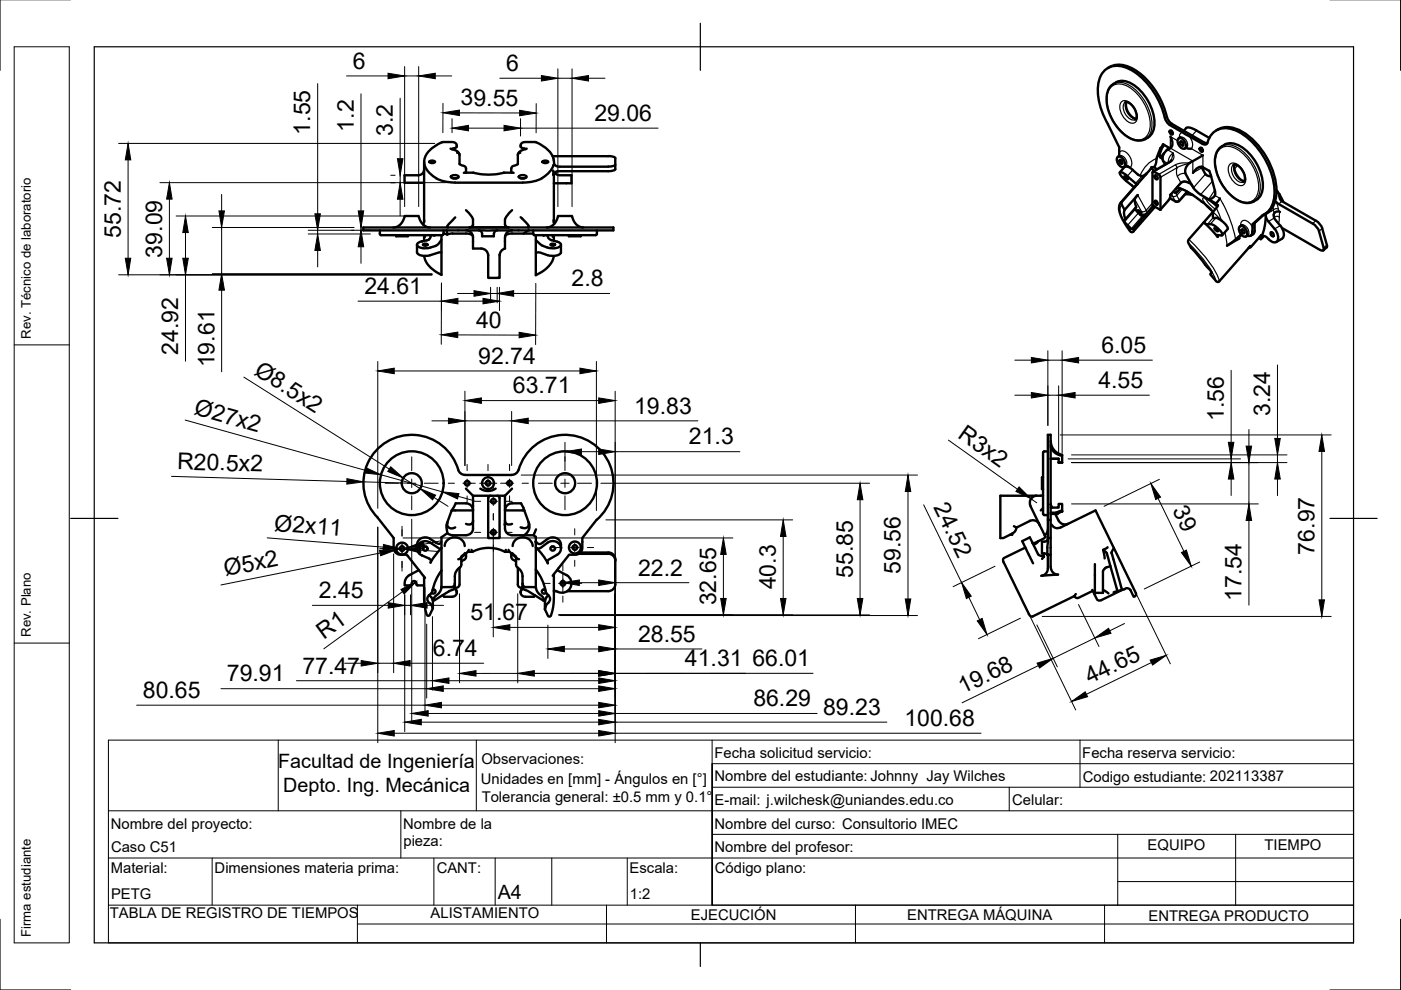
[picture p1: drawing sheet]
<svg xmlns="http://www.w3.org/2000/svg" width="297mm" height="210mm" viewBox="0 0 297 210" stroke-linecap="round" stroke-linejoin="round" font-family="sans-serif">
<!-- layer: Visible -->
<g fill="none" stroke="#000" stroke-width=".51">
<path d="M234.9 14.4a5 5 0 0 1 5.7 .4 16.4 16.4 0 0 1 6.8 10M236.6 17.5a3.6 3.6 0 0 0-2 4 10.1 10.1 0 0 0 5.7 8.1l.9 .2h.8l1.4-.6M236.6 17.4a3.8 3.8 0 0 1 4.1 .9 10.3 10.3 0 0 1 4 8.6 3 3 0 0 1-1.3 2.3M89.9 36.2a1.29 1.29 0 0 1-1.2 1h-2.9v1.5h4.1v8.3M89.9 34.3v4.4M91.1 34.2l.2-.1a.81 .81 0 0 1 .9 .2 .87 .87 0 0 1-1.2 0zM93.7 30.2l2.1-.1a.77 .77 0 0 1 .9 .3 .77 .77 0 0 1 0 .9l-.9 .3M93.7 30.2a6.5 6.5 0 0 0-3.6 3.3 3.3 3.3 0 0 0 1.4 3.6 7.3 7.3 0 0 0 5 1.6M95.5 31.5l.3 .1a2.14 2.14 0 0 1 1.6 1.1M95.7 37.3l.4-.2h.7l.5 .4a1.13 1.13 0 0 1-1.7 0zM96.1 37.8h.7M96.5 38.7h14.3"/>
<path d="M96.9 32.4l.5 .2M97.4 32.6v2.2l.5 .2a.86 .86 0 0 1 .9 .7v.9M100.4 36.6l-.1 .1M106.8 36.6l2.1 .1M106.9 36.7a14.1 14.1 0 0 1-6.5-.1l-2.1 .1M109.8 32.6v2.2l-.5 .2a.86 .86 0 0 0-.9 .7v.9M110 37.3l.5-.2h.6l.6 .4a1.13 1.13 0 0 1-1.7 0zM110.3 32.4l-.5 .2M110.5 37.8h.6M111.2 31.5l.3 .1M111.7 31.5l-.2 .1a2.06 2.06 0 0 0-1.7 1.1M113.7 30.2l-2.3-.1a.72 .72 0 0 0-1 .6 .72 .72 0 0 0 .8 .8"/>
<path d="M113.7 30.2a5.4 5.4 0 0 1 3.8 4.1v.5l-.2 .3M115.1 34.2l.2-.1a.81 .81 0 0 1 .9 .2 .87 .87 0 0 1-1.2 0zM117.2 33.1h11.7M117.3 36.2v.9M117.3 35.1a6.3 6.3 0 0 1-6.5 3.6M117.4 34.1h.1M117.4 36.9v10.3M117.5 34.8a1.45 1.45 0 0 0 1.3 .5h10.1M117.6 36.6l.8 .5 2.8 .1v1.7h-3.8M129 33.1a1.64 1.64 0 0 1 1.5 .4v2.4a1.7 1.7 0 0 1-1.6 .4h-10.1a1.21 1.21 0 0 0-1.5 .8l.1-.2M130.5 34.9a1.69 1.69 0 0 1-1.5 .4M237 33.2a1.45 1.45 0 0 1 1.3 2.2 1.45 1.45 0 0 1-1.3-2.2z"/>
<path d="M237.4 33.9l.4 .2 .2 .6-.5-.1zM237.4 36.6l1.2-1.3a1.62 1.62 0 0 1 1.6 .7l1 1a1.31 1.31 0 0 0 1.9-.1M237.4 33l-.4 .2M238.4 37.4l.4 .2 .3 .4-.4-.2zM238.5 35.3l-.2 .1M238.6 21.7a2.62 2.62 0 0 1 2.3 2.4l.1 .8-.3 .5M238.7 38.3l1.7 1.5M238.8 38.3h.1M238.8 21.6a3.1 3.1 0 0 0 2.1 3.6M239 37.4l2.1 1.7M239 35.3h.2M239 37.3l-1-.7-.5-.1-.1 .2 .3 .6 1.1 1"/>
<path d="M239.2 35.3l.1 .1M240.8 39.3l-3.2 3.6a3.1 3.1 0 0 0 .3 3.4l1.7 2.7a.45 .45 0 0 0 .7 .1l4.6-5.2M241.2 39.1l-.4 .2M243 36.8l-.3 .3M244.6 36.3l-.5-.9-.4 .7-5.7 6.6-.2 .6 .6 1.2 2.8-3.1-.1 .1a1.66 1.66 0 0 0-.2 2.3M244.7 35.4l.6 .5M244.7 35.4h-.6M244.8 37.2l.5 .1 .1 .7-.5-.2zM245.2 33.6l-.2 1.1-.3 .7M245.3 33.3l-.1 .3M245.8 32.9v.2M245.8 33.1l.7 .6"/>
<path d="M245.9 32.7l-.1 .2M246 31.5l.4-.2-.5 1.4M246 31.5l-.7 1.8M246.2 33.1l-.2 .3M246.3 33.1h-.1M246.6 34.1l.4 .8M246.8 30.7l-.4 .5M246.8 32.5l-.5 .6M247 25a16 16 0 0 0-7.4-10.3 4.2 4.2 0 0 0-6.2 1.3 11.1 11.1 0 0 0 1 9.3l2.9 5.9v1.9M247 25l.3 .7 .7 .8M247.4 24.8l.3 .6 .7 .8 7 4.1 .5 .1M247.8 31.3l-.5 .6"/>
<path d="M248 26.5l7 4 .3 .1 .6-.1a4.1 4.1 0 0 1 5.8-2.9 15.5 15.5 0 0 1 8.5 13.1 5 5 0 0 1-2.5 4.9M248 27.7l.5 .1 .1 .7-.5-.2zM248.1 31.4l-1.5-.8-.6 .9M248.1 31.4a2.28 2.28 0 0 0-1.5 2.6M248.1 28.9a1.87 1.87 0 0 1 .1 2.5M248.3 33.9l-.4 .5-3.4 2M248.4 27.8l.3 .4M249.6 39.7l.1 .1M249.6 39.7a17.3 17.3 0 0 1 5.6 3.3M249.9 29.3a1.45 1.45 0 0 1 1.3 2.2 1.45 1.45 0 0 1-1.3-2.2zM250.3 40l-.6 .7-.5 .2M250.3 29.1l-.4 .2"/>
<path d="M250.3 30a.49 .49 0 0 1 .5 .3 .49 .49 0 0 1-.2 .5l-.1-.1a.56 .56 0 0 1-.2-.7zM251.4 36.8l1.4 2.5M251.5 31.3l1.1 .2M251.5 27.2a1.52 1.52 0 0 1 1.6 .1l3.3 1.9M251.5 27.2l-.5 .5M251.5 31.3l-.3 .2M252.2 38.8a1.48 1.48 0 0 0-1.9 .1l-2.2 2.4M252.6 39.2l.2 .1M252.8 39.3l.7 1.1 1.1 .9M252.9 34.2a2.31 2.31 0 0 0-1.5 2.6M254.4 31.4l.5 .1 .1 .6-.5-.1zM254.7 35.4l.9 1.5"/>
<path d="M254.8 31.4l.2 .4M255 32.9l-2.1 1.2M255.6 36.9l.4 .3 .8 .2M256.4 36.2l-1.3-.8a1.88 1.88 0 0 0-2.2 1.3M256.4 36.2l.3 1M256.7 37.2l.9 3.2M257.9 27.7a4.9 4.9 0 0 1 5.5 .2 15.7 15.7 0 0 1 7.2 13.6 4.8 4.8 0 0 1-2.1 3.7M258.4 31.6a3.3 3.3 0 0 1 4.6-.6 10.3 10.3 0 0 1 4.7 9.1 3.5 3.5 0 0 1-2.3 2.8 3.5 3.5 0 0 1-3.6-.8 9.9 9.9 0 0 1-4.1-8.9l.3-.9zM261.5 34.9a2.58 2.58 0 0 1 2.4 2.4v.7l-.2 .6M261.8 34.9a3.1 3.1 0 0 0 2 3.5M77 48.2h53v.6h-53zM80.5 48.8v.8l.3 .2"/>
<path d="M80.8 49.9h13M83.4 48.2a2.66 2.66 0 0 0 2.4-2.4h3a2.66 2.66 0 0 0 2.4 2.4M84 49.9v.2h2.5v-.2M88.4 51.9v1.6a2.32 2.32 0 0 0 2.8 .6l1.9-.6h.5M89.5 51.2h.1M89.7 51.8l.5-.1 .4 .1a.44 .44 0 0 1-.4 .3 .44 .44 0 0 1-.5-.3zM89.9 49.9v1.2M89.9 46.7l-.2 .9M90 49.9l.1 .3M91.3 49.9v.2M91.4 49.9l-.3 .7a2.32 2.32 0 0 1-1.6 .6M91.8 49.9l.3 .1"/>
<path d="M93.6 49.9v8.4a5.8 5.8 0 0 1-3.7-4M93.6 50.8l-.9 1.1-1.5 .6a2.83 2.83 0 0 1-2.7-.4l-.1-.3a1.16 1.16 0 0 1 1.1-.6M94 49.4l.8 .3M94 48.8v.8l-.2 .2M94.7 48.8l.1 .9M94.8 48.1l.2 .1M94.8 49.7l.8-.2h3.2a1.68 1.68 0 0 1 1.5 .5M96.5 46.1l-1.4 1.5-.3 .5M98.8 44.6l.9 .9 .6 1.1M98.8 48.8a1.49 1.49 0 0 1 1.5 1.5v2.4h1.7M99.5 48.2h.1M99.5 48.2h8.3"/>
<path d="M100.3 46.6l-.1 1.2-.5 .4M101.5 48.8a.75 .75 0 0 1 .7 .8M102 52.7a1.49 1.49 0 0 1 1.5 1.5M102.2 49.6v.5h2.5v-.5M105.5 48.8a.75 .75 0 0 0-.8 .8M105.9 54v4.9h-2.4v-4.9M107.1 46.6l.1 1.2 .5 .4M107.8 48.2h.1M108.6 48.8a1.76 1.76 0 0 0-1.5 2.4v1.5a1.5 1.5 0 0 0-1.2 1.4M108.6 44.6l-.9 .9-.6 1.1M110.4 46.1l.3 .2M110.7 46.4l1.4 1.6"/>
<path d="M112.1 48l-.1 .2M112.2 48.8l-1.2 .7M113.1 49.5h-4.5a1.6 1.6 0 0 0-1.5 .5M113.1 48.8v.8l.2 .2M113.3 49.9h13M113.6 49.9v8.4a5.9 5.9 0 0 0 3.8-4M113.6 50.9l1.2 1.1a4.4 4.4 0 0 0 3.5 .5 .65 .65 0 0 0 .6-.8l-.8-.5M113.6 53.6l.9-.1 1.6 .6M115.6 49.9l-.4 .1M115.9 48.2a2.66 2.66 0 0 0 2.4-2.4h3a2.66 2.66 0 0 0 2.4 2.4M116.1 50.1v-.2l.2 .6a2.47 2.47 0 0 0 1.8 .7M116.8 51.8l.4-.1 .4 .1a.44 .44 0 0 1-.4 .3 .44 .44 0 0 1-.4-.3z"/>
<path d="M117.2 49.9v.3M117.4 46.7l.1 .7M117.4 49.9v1.1M118.9 51.9v1.6a2.27 2.27 0 0 1-2.5 .7l-.3-.1M120.6 49.9v.2h2.5v-.2M126.6 48.8v.8l-.3 .2M240.6 44.3l.9 1a.93 .93 0 0 0 1.2 .4l-2.4 2.8a.56 .56 0 0 1-.9-.4l-1.1-1.3 .3-.3-.3-1 .2-1M240.9 43.8v.2l-2.3 2.6M241.2 44.6l.4 .2 .4 .4-.5-.2zM244.4 43.6l1.6 .9M244.4 43.5l-.1-6.9 .2-.2 1.2 .6 .3 .6v6.9M244.5 43.6l-1.4 1.6-.7 .3"/>
<path d="M244.8 42.6l.5 .1 .1 .7-.5-.2zM246.1 44.4l-.1 .1M248.2 41.2l-.3 1-1.8 2.2M251.3 41.2l1.3 .1M251.8 40.7l-1.9 2h-.6l-1.3-.7M252.7 41.3l.2 .1M254.6 41.3l3.2 1.8 .4 .4-.3 .6-5.8 6.7-.2 .4a2.96 2.96 0 0 0 1.1 1.9l3.6 4.3 .3 .4-.2 .4M254.7 42.7h.1M255.1 42.9l2.1 2M255.3 47.1l2.9 3.1-.2-.4 1.2 .1a3.7 3.7 0 0 0-2.6-2.4l-.6 .1-.8-.5M255.6 42.1a6 6 0 0 1 2.5 1.7M255.9 43.6l.8 .8"/>
<path d="M256.9 57.8l-.2 .2M257.2 44.9v1.3h.6M257.5 48.4l.4 .2 .3 .4-.4-.2zM257.6 40.4a1.4 1.4 0 0 1-1.3 1.9M257.8 46.2a3.7 3.7 0 0 1 2.5 2.3l-1.2 1.4M258.6 42.1l-.8 1M258.9 46.7l.1 .1M262.9 48a1.45 1.45 0 0 1 1.3 2.1 1.45 1.45 0 0 1-1.3-2.1zM263.1 49.7l-1.7 1.5-1.2 .9 2.6-1.6-.5 .2 .9-.9M263.3 48.7l.4 .1 .2 .6-.5-.1zM263.3 47.8l-.4 .2M264.5 49.9h.1"/>
<path d="M264.5 49.9l-.3 .2M265.1 52.1l-6.6 7.5a.44 .44 0 0 1-.7 0l-1.1-1.4M265.7 49.7l-.5 .3M266 47.3l-.4 .2M266 49l-.3 .6M266.9 50.4l.4 .3M267.4 50.3a.85 .85 0 0 1 1.4 .3l.2 .1M267.7 45.6l-2.1 1.9v1a1.49 1.49 0 0 1-.5 1.5h-.6M268 50l-.7 .7 .1-.8-2.2 2.5-.5 .2M268 45.5l-2 1.8v1.7M268.5 45.2l-.4 .2M269.5 49.2a.49 .49 0 0 1 .5 .3 .49 .49 0 0 1-.2 .6l-.2-.1a.56 .56 0 0 1-.1-.8z"/>
<path d="M270.2 48.5l-1.4-1.7-.4-.7v-.6l-.4 3-.6 1.8M270.3 48.5l.5 .9a1.28 1.28 0 0 1-.6 2l-.8-.3-.4-.4M270.3 42.7l8 4.7M270.7 40.3l1.4 2.5M271.3 41.1a1.45 1.45 0 0 0 .5 1.6l7.2 4.1M271.4 44.9a.94 .94 0 0 0-1.2 .3 .94 .94 0 0 0 .1 1.2l1.1 1.5a2.39 2.39 0 0 1 .6 2.5l-.2 .2M271.8 50.6l-1.2 .7M278.3 47.4l.7 .6 .5 .7 1.2 3.9-.2 .5-.6-.1-8.1-4.7M279 46.8l1 .9 .3 .7M280.3 48.4l1 3.6v.5M281.3 52.5l-.7 .6M221.1 95.9v13.1"/>
<path d="M221.4 95.7h.8M221.4 95.7l-.2 .2M222.8 94.4a2.66 2.66 0 0 0 2.4 2.2v-.2M222.8 93.5a2.99 2.99 0 0 0 2.4 2.9M225.2 96.6v1.5h-.7v-.8h-1.7M89.5 117.8l1.4 .6a.62 .62 0 0 1 .4 .9M89.5 117.8h.1M89.9 115.9h.5M93.6 114.9a.72 .72 0 0 1-1.2 .1 2.97 2.97 0 0 0-2.7-1l-.7 .3a1.89 1.89 0 0 0-.6 2M93.6 116.2l-.4 .1-2-1.3a1.63 1.63 0 0 0-2.5 .4 1.63 1.63 0 0 0 .8 2.4M93.6 116.2l-1.3 1.5-1 1.6M94.3 115.8a2.15 2.15 0 0 1 2.1-1.9 2.15 2.15 0 0 1 2.1 1.9"/>
<path d="M94.8 111l-.1 .9 .1 1.1M94.8 113l-1.2 .9v7.1M94.9 110.7a1.02 1.02 0 0 0 .4 1.2 1.02 1.02 0 0 0 1.2-.1M97.8 118.2l-.1 1.9a2.8 2.8 0 0 0-1.3 2.1v2.2a.91 .91 0 0 1-.9 .8l-3.4 2.1-.2-.2M98.6 117.3l-.8 .7M98.8 103.6l1.5 1.5M98.8 117.3l-.1 1.2-.9 .6M99.2 117h.9M99.4 116.6l-.1 .3-1.7 1.5-.4 .2M100 116.6l.1 .4a7.7 7.7 0 0 1 7 0h.9M100.3 108.2a1.49 1.49 0 0 0-1.5-1.5h-2.2l-.8 1.5-1 2.8M100.3 105.1h6.8"/>
<path d="M100.3 108.2l-4.6 .1M100.3 112.1a1.41 1.41 0 0 1-1.5 1.4h-2.9l-1.1-.5M100.3 105.1v7M100.3 110.4a.91 .91 0 0 1-.5 .8 .91 .91 0 0 1-1-.1M101.8 103.6a2.87 2.87 0 0 0 3.3 0M103.5 105.6v8.3l.1 .2h2.3v-8.5M104 105.1l-.4 .3-.1 .2M105.4 105.1l.3 .1 .2 .4M107.1 105.1v6.3l-.1-.3M107.1 108.2h4.1M107.1 111.4v.7M107.1 110.4a.91 .91 0 0 0 .5 .8 .91 .91 0 0 0 1-.1"/>
<path d="M107.1 112.1a1.44 1.44 0 0 0 1.5 1.4h4.5l.5 .3v10.5a2.82 2.82 0 0 0 1.5 2.3l.4 .9M107.3 116.6l-.2 .4M107.8 116.6l.2 .3 1.6 1.5 .4 .2M108.4 117.3a1.31 1.31 0 0 0 .3 1.3l.7 .5M108.6 103.6l-1.5 1.5M108.6 117.3l.8 .7M108.7 115.8a2.15 2.15 0 0 1 2.1-1.9 2.15 2.15 0 0 1 2.1 1.9M109.4 118.2v1.5l.2 .5a2.45 2.45 0 0 1 1.2 2v2.2a.91 .91 0 0 0 .9 .8l3.5 2.1 .2-.1M110.4 111.8l.3 .1M111 107.6l1.2 3.4M111 107.6l-.5-.9h-1.9a1.49 1.49 0 0 0-1.5 1.5M112 110.7a.95 .95 0 0 1-.2 1.1 .95 .95 0 0 1-1.1 .1"/>
<path d="M112.2 111l.1 .6-.1 .6M112.2 112.2l-.5 .8-.7 .5M113.6 114.9v.1M113.6 116.1a.79 .79 0 0 0 1 .1 3.7 3.7 0 0 1 2.5-1.5 1.56 1.56 0 0 1 1.7 1.1 1.56 1.56 0 0 1-.7 1.8l-1.7 1a.63 .63 0 0 0-.2 .8l-1.3-2zM113.6 114.8a.82 .82 0 0 0 1.4 .3 2.53 2.53 0 0 1 2.9-1 1.84 1.84 0 0 1 1 2.2M113.6 112.2l-.5 1.3M117 115.9h.4M122.7 117.4h6.3a1.48 1.48 0 0 1 1.5 1.5M123.1 117.2l5.9-.1a1.48 1.48 0 0 1 1.5 1.5v5.3M214.6 113.1v.3h-.5M217.4 116.1l-4.5 2.2-.2 .4 .1 .5 5.7 11.4 .4 .1 8.9-4.3 .3-.4M218.3 110.5l-2.8 1.4-.5-.3"/>
<path d="M218.4 110.4a1.51 1.51 0 0 1 2.1 1M218.5 107.3l2 4.1M218.9 115l.2 .2M219.8 105.1a1.49 1.49 0 0 0-1.3 2.2M220.1 114.8a.7 .7 0 0 1-.5 .5 .7 .7 0 0 1-.7-.2M220.5 111.4l1.2 2.4-.6 .5-2 1M221.1 105l-9 .1v9h.6l2-1a1.56 1.56 0 0 0 .8-1.2M221.1 107.7l-.4 .5M221.1 101.2h-.2v2.5h.2M221.2 108.9l.2 .3h.8M221.2 117.3l.1 .7M221.3 118l-.4 .5"/>
<path d="M221.3 118l-.8-.2-.4-.3-1.7-3.6-1.7 .8 2.3 4.7M221.4 114.8h-.5v2.5h.5M221.4 117.3l.6 .3M222.2 112.2a1.46 1.46 0 0 1-.7 1.3M222.2 114.1h.6M222.2 110.2h.6M222.2 117.6h.1M222.2 114.1a.75 .75 0 0 1-.8 .7M222.8 117.6h-.8l.2-2.7v-22.7h.6v28a1.58 1.58 0 0 0 1.5 1.6l-3.5 .3a1.56 1.56 0 0 0 1.4-1.6v-2.8M222.8 107.6h1.7v-.8h.7v1.5l-1.3 .4M222.8 107l.3 .6M222.8 106.9h.1"/>
<path d="M222.8 108.7h1.1M223 111.3a1.35 1.35 0 0 0 1.9 .5l7.4-3.6 8.5 17.6v.5l-.4 .2-.7-1.4a1.01 1.01 0 0 0-1.5-.1l-.3 .1M223.7 109l.7 1.4M223.9 108.7l.1 .3h-1.2M224.5 110.4a1.49 1.49 0 0 0 1.9 .7M225.2 108.3v.2M225.2 108.5h.1M225.2 108.5l-1.2 .5M225.2 108.4l-1.2 .5M232.1 119.6v6.1M234.2 118.4l-.3-1.8 .6 .5 .2 .3 2.2 7.9M234.8 116l-.9 .6"/>
<path d="M235.4 120l-.2 .1a1.44 1.44 0 0 0-1.4 1.1v4.5h-1.7M236.2 116.2l-.6 1 2.3 7.9M85.8 124.1h1.2M86.9 121.9a2 2 0 0 0-1.1 2.2M87.3 123.8l-.3 .3M87.3 123.8a.5 .5 0 0 1 .5-.6 .5 .5 0 0 1 .5 .6M88.3 123.8l.2 .3M88.5 124.1l1.4 .1M88.8 120.9l-2 1M89.9 122.3l.1 5.4 .5 2.7a.34 .34 0 0 0 .3 .2 .34 .34 0 0 0 .3-.2l.7-1.4M91.8 125a.48 .48 0 0 1 .5 .6 .48 .48 0 0 1-.8 .1M91.8 127.3v1.6"/>
<path d="M92 125h-.2M93.6 121v3.3a2.41 2.41 0 0 1-1.3 2.1l-.5 .9-.4-.7-.4-.4M93.6 121a12.8 12.8 0 0 0-2.1 4.7 1.41 1.41 0 0 0-.8 1.8 2.49 2.49 0 0 1 1.1 1.5v-.1M96.3 124.8a.9 .9 0 0 1 .5 1.1 .9 .9 0 0 1-1 .6h-1.6l-.4-.3M96.4 124.7l.3 .4 .1 .5M96.4 123.7a.76 .76 0 0 1-.7 .8l-2.1 .1M97.4 120.4v3.5a.79 .79 0 0 1-1 .7M109.8 120.4v3.5a.77 .77 0 0 0 1 .7M110.8 123.7a.76 .76 0 0 0 .7 .8l2.1 .1M110.9 124.7l-.4 .4-.1 .5M110.9 124.8a.9 .9 0 0 0-.5 1.1 .9 .9 0 0 0 1 .6h1.8l.3-.2M113.6 120.8a12.2 12.2 0 0 1 2.2 5 1.35 1.35 0 0 1 .6 1.9 2.09 2.09 0 0 0-.9 1.5v-1.7"/>
<path d="M115.2 125h.4M115.6 125a.49 .49 0 0 0-.7 .2 .49 .49 0 0 0 .2 .7 .49 .49 0 0 0 .7-.2M115.8 126.7l-.3 .8M116.3 126.2l-.5 .5M117.2 122.1l3.5-4.5a2.82 2.82 0 0 0 2.5-.6 6.7 6.7 0 0 0 .3-2.9l3-3.9a10.3 10.3 0 0 0-1.3-16.5 10.3 10.3 0 0 0-15.4 6.3 1.49 1.49 0 0 1-1.3 .7h-9.9a1.56 1.56 0 0 1-1.5-1.1 10.3 10.3 0 0 0-15-6 10.3 10.3 0 0 0-2 16.2l3.4 4.3v1.3a1.76 1.76 0 0 0 2.1 2.2h.7l3.8 4.9M117.4 125.3l.9 .2M117.4 121.7v6.1l-.6 2.7a.34 .34 0 0 1-.3 .2 .34 .34 0 0 1-.3-.2l-.7-1.3M117.4 125.3h.5M118.1 120.9l2 1a1.99 1.99 0 0 1 .8 2.7 1.99 1.99 0 0 1-2.6 .9M130.5 123.9a1.47 1.47 0 0 1-1.5 1.4h-8.7M231.7 125.3l-3.2 1.5-.4-.1-.3-.3M232.1 125.7v.4"/>
<path d="M233.8 125.2l1.2 .6M236.9 125.3l-.8 .3M237.9 125.1l-1 .2M238 125l-4.5 2.2a.68 .68 0 0 1-1-.2l-.9-1.9"/>
<circle cx="85.2" cy="116.3" r="1.26"/>
<circle cx="85.2" cy="116.3" r=".5"/>
<circle cx="87.3" cy="102.4" r="6.8"/>
<circle cx="87.3" cy="102.5" r="2.13"/>
<circle cx="90.2" cy="116.3" r=".48"/>
<circle cx="99" cy="102.5" r=".5"/>
<circle cx="103.5" cy="102.5" r="1.26"/>
<circle cx="103.5" cy="102.5" r=".5"/>
<circle cx="104.6" cy="112.9" r=".5"/>
<circle cx="104.6" cy="106.3" r=".5"/>
<circle cx="108" cy="102.5" r=".5"/>
<circle cx="117.2" cy="116.3" r=".48"/>
<circle cx="119.8" cy="102.4" r="6.8"/>
<circle cx="119.8" cy="102.5" r="2.13"/>
<circle cx="121.9" cy="116.1" r="1.26"/>
<circle cx="121.9" cy="116.1" r=".5"/>
<circle cx="119.3" cy="123.7" r=".5"/>
</g>
<g fill="#000">
<circle cx="238.7" cy="35.2" r=".25"/>
<circle cx="249.2" cy="40.9" r=".25"/>
<circle cx="263.3" cy="47.8" r=".25"/>
<circle cx="222" cy="117.6" r=".25"/>
<circle cx="224" cy="109" r=".25"/>
</g>
<!-- layer: Visible Narrow -->
<g fill="none" stroke="#000" stroke-width=".25">
<path d="M235.8 18.3a3.5 3.5 0 0 1 4.2 .6 9.9 9.9 0 0 1 3.8 8.4 2.56 2.56 0 0 1-3.7 2.1 9.7 9.7 0 0 1-5.3-9.2l.2-.8zM236.1 17.8a3.8 3.8 0 0 1 4.1 .8 10.3 10.3 0 0 1 4 8.6 3 3 0 0 1-1.4 2.3M237.3 32.3a1.23 1.23 0 0 1 2 .5 2 2 0 0 1 .2 2.7M237.4 33a1.45 1.45 0 0 1 1.3 2.2M237.7 21.7a1.58 1.58 0 0 1 2.4 .6l.6 .9a2.23 2.23 0 0 1-.1 2.8 2.22 2.22 0 0 1-2.5-1.3l-.3-.5a2.82 2.82 0 0 1-.1-2.5zM238.6 21.7a1.88 1.88 0 0 0 0 2.4 1.88 1.88 0 0 0 2.1 1.3M238.8 21.6a2.73 2.73 0 0 0 2.1 3.6M240.2 36l-1.2 1.4M242.1 37.3l-1.3 1.6M243.1 36.9l-2 2.2M243.1 36.9l-.3 .2M243.7 36.1l-.7 .7"/>
<path d="M244.9 36.1h.1M245.2 33.6a6.1 6.1 0 0 0-3.5 3.6M245.8 32.9l-.5 .4M246.5 33.5h-.3M246.6 34.1l.9 .5M246.6 33l-.4 .1M246.6 32.9l-.3 .2M247.4 24.8l-.4 .2M247.5 31.7l1.2 .7a2.26 2.26 0 0 0-1 2.1M247.9 34.4h.3M248.2 34.4l-3.5 2M248.3 33.9l.4-1.5a1.43 1.43 0 0 1-.5 2"/>
<path d="M248.4 26.2l-.4 .3M249.2 35l.3 .6M249.5 35.6l-3.5 2M249.6 35.6l-.1 1.5 .1 .3 .3-.3a1.74 1.74 0 0 1 1.5-.3M249.6 39.7a17.4 17.4 0 0 1 6.3 3.9M249.6 37.4l.7 1.3M249.7 29.8l-1.6-.9v2.5l4.8 2.8v2.5l1.9-1.1M250.1 39.9l-.5 .6-.3-.5M250.3 29.1a1.45 1.45 0 0 1 1.2 2.2M250.3 38.9v-.2l-2.2 2.6-.1 .5-.3 .6M250.3 38.7a1.6 1.6 0 0 1 2.3 .4M250.3 38.7l.1 .1"/>
<path d="M250.4 38.7h-.1M250.8 28.1a.93 .93 0 0 0-.8 1.2M251.6 38.6l1 .6-.4-.4M252.1 34.5v.1M252.1 34.6l-2.6 1M252.1 28.9a2.29 2.29 0 0 1 .5 2.6M252.3 34.5h-.2a5.8 5.8 0 0 0-2.9 .5l-3.5 2M252.6 31.5l2.4 1.4v2.6M253.7 27.7l-.9 1M254.7 35.4l1.7 1M255.4 30.3l-.4 .2M255.6 36.9l-2.6 2.9"/>
<path d="M257 38.4l-2.4 2.9M258.7 31.5a3.5 3.5 0 0 1 4.3 .6 9.9 9.9 0 0 1 3.8 8.4 2.56 2.56 0 0 1-3.7 2.2 9.7 9.7 0 0 1-5.4-9.3l.3-.8zM259.1 31a3.8 3.8 0 0 1 4.1 .8 10.3 10.3 0 0 1 4 8.6 3 3 0 0 1-1.4 2.3M260.7 34.9a1.58 1.58 0 0 1 2.4 .6l.6 1a2.23 2.23 0 0 1-.1 2.7 2.22 2.22 0 0 1-2.5-1.2l-.3-.5a2.82 2.82 0 0 1-.1-2.6zM261.5 34.9a1.88 1.88 0 0 0 0 2.5 1.88 1.88 0 0 0 2.2 1.2M261.8 34.9a2.73 2.73 0 0 0 2 3.5M262.4 35.1l-.7 .7M237.9 43.5a1.66 1.66 0 0 0-.3 1.9 12.9 12.9 0 0 0 2 3.6M238 42.7l-.4 .2M239.6 49l.4 .2 .3-.1M239.6 48.3v.7M240.3 48.5v.6"/>
<path d="M240.3 49v.1M240.6 42.3l1.4 2.5M240.9 43.8l-2.3 2.6M241.2 41.4l1.8 3.2M241.4 45.2l-2.3 2.6M241.9 45.3l-.2 .2 .5 .1 .4-.1M242 45.3l.4 .2M242 44.8l.1 .3-.2 .2M242.2 45.8l-2.4 2.7M242.7 45.5l-.7 .2M242.7 45.5v.2M243 44.6a.85 .85 0 0 1-1 .2"/>
<path d="M243 44.6l.2 .6M244.3 43.1l-1.3 1.5M244.9 43.9l-4.6 5.2M247.7 42.4l-1.7 1.9M247.7 42.4v.1M248.1 42l.1 .1M248.2 42.1l.9 .5M248.2 42.1l.1 .1M248.4 41l.2 .6M248.6 41.6l.6 1M248.7 40.7h.1M248.8 40.7h.1"/>
<path d="M248.8 40.7l.4 .2M249.1 42.6l.1 .1M249.3 40.8l.1 .4a.47 .47 0 0 1-.2 .5 .47 .47 0 0 1-.6-.1M249.6 40.4l-.4 .3-.4-.1M249.6 40.5l.1 .2M250 42.4l.1 .2M250 42.4l-.4 .2h-.5M250.7 40.1l-1.2 1.3 .5 1M251.5 41h.4M251.6 40.6l-1.6 1.8M252 41l.5 .2M252 41l.4 .2"/>
<path d="M252 51.5a21.9 21.9 0 0 1 5.8 8M252.1 50.7a25.8 25.8 0 0 1 6.3 8.3l.1 .6M252.4 41l.1 .2M252.5 41.1l.2 .1M252.5 41.1l.2 .2M255.7 42.1a4.6 4.6 0 0 0 2 2.2M255.9 43.6a1.76 1.76 0 0 1-.9-1.6 3.5 3.5 0 0 1 2.6 1.3l.5 .5M256.7 58.2l1.1 1.3M256.7 44.4l.5 .4M256.7 44.4l.5 .5M256.9 57.8l-.1 .1M257.2 46.2l-1.2 1.4"/>
<path d="M257.6 40.3l-1.3 2M257.6 41.4l1 .7a27.2 27.2 0 0 1 3.4 8.7M257.8 46.2l-1.2 1.3M257.8 59.6l.3 .1 .4-.1M257.9 44.1l1.1 2.6M258.5 49.9l-.3 .3M258.5 59.6h.1M258.9 46.7l-1.7-1.8-2 2.2M259.7 49.2l.5 2.9M262.8 50.2v.3M263 47.9a.93 .93 0 0 1 .5-1.1 .93 .93 0 0 1 1.2 .2l.9 1.2M263.3 47.8a1.45 1.45 0 0 1 1.2 2.1"/>
<path d="M265.2 52.3l-.2 .1 .1-.3-6.6 7.5M265.2 52.3h.1M266 49l-.5 .3M267 50.4l.3 .3M267.4 49.9l-2.2 2.4M267.7 50l-.3 .3M269.5 49.2l.1 .6 .4 .3M269.9 43.8l.1 .7M270 44.5l.2 .7M270 44.5l-1.6 1M270 45.8l.2 .3M270.1 46.2l-1.2 .8"/>
<path d="M270.2 46.2l-.1 .1M270.6 42.9l.5 1.5-.6-.2-.5 .3M271 40.8l-.4 .3M271 44.4l.1 .2a.53 .53 0 0 1 .2 .9l-.2 1.9M271.2 46a.69 .69 0 0 0-1 .2M271.4 47.9l-1.2 .6M271.8 42.7l-.7 .6M272 42.6v.2M279 46.8l-.7 .6M280.3 48.4l-.6 .6M281.3 52l-.7 .6"/>
</g>
<!-- layer: Custom Tables -->
<path d="M3 9.9h11.7v190h-11.7zM3 73.1h11.7M3 136.3h11.7" fill="none" stroke="#000" stroke-width=".21"/>
<!-- layer: Border -->
<path d="M0 -.1v15M297 -.1v15M20 9.9h267v190h-267zM148.5 4.9v10M15 109.9h10M282 109.9h10M0 194.9v15h15M148.5 199.9v5M297 194.9v15h-15" fill="none" stroke="#000" stroke-width=".25"/>
<!-- layer: TitleBlock -->
<g fill="none" stroke="#000" stroke-width=".21">
<path d="M59 156.9v15M101 156.9v15M151 156.9v35v-30h136M229 156.9v10M23 171.9h264M85 171.9v10M151 166.9h136M151 176.9h136M214 166.9v5M237 176.9v15M262 176.9v15M23 191.9v8h264v-43h-264v35h264h-136"/>
<path d="M23 181.9h264M45 181.9v10M75.8 195.9h211.2M75.8 191.9v8M92 181.9v10M105 181.9v10M117 181.9v10M128.6 191.9v8M133 181.9v10M181.4 191.9v8M234.2 191.9v8M237 186.9h50"/>
</g>
<!-- layer: FD_Dimensions -->
<g fill="none" stroke="#000" stroke-width=".21">
<path d="M67.4 17.7v27.6M73.5 16.1h8.8M76.5 19.9v24.8M85.8 14.1v29.7M85.8 16.1h3M88.8 14.1v29.7M92.3 16.1h3.5M106 16.6h8.8M118.3 14.6v29.2M118.3 16.6h3M121.3 14.6v29.2M124.8 16.6h3.5"/>
<path d="M25.1 30.4h67.1M27.2 33.9v20.9M33.9 38.7h60.6M82.8 37.2h1M84.8 20.8v12.8M84.8 37.2v1.5M93.9 21.9v6.2M95.8 25.2v2.9M97.4 23.9l12.8 .1M99.3 27.2h7.6M110.4 25.2v3.6M110.4 27.2h29.1"/>
<path d="M113.7 22v6.2M25.1 58.3h66.5M35.9 42.2v12.6M37.3 45.8h49.5M39.3 49.3v5.5M39.3 58.3v18.3M45 58h46.6M45 48.2h30M47 41.2v3.5M47 48.2v9.8M65.3 48.8h13.2M65.3 49.6h13.2"/>
<path d="M67.4 48.8v.8M67.4 53.1v3.5M76.5 48.2v.6M76.5 52.3v3.5M84.8 42.2v3.6M47 61.5v17.3M51.7 80l30.8 19.5M75.9 63.9h17.7M80.1 76.6v31.2M83.6 78.6h39.4M93.6 65.8v-5.8v13M97 62.2h3.5"/>
<path d="M97.1 71h13M97.1 63.9h5.3M104 60.9v3.3M104 62.2h1.4M105.4 60.9v3.3M105.9 60.9v4.9M108.9 62.2h20.4M113.6 60.1v13M126.4 76.6v31.6M215.2 76.4h3.5M222.2 74.4v15.8M222.2 76.4h3"/>
<path d="M225.2 74.4v21.7M228.7 76.4h15.6M261 78.5v15.3M270.8 77.4v15.6M39.3 89.1l38.1 10.6M91.6 89.2h3.5M98.6 82.9v15.8M98.6 89.2h9.9M102.1 84.9h24.8M108.5 87.2v11.5M112 89.2h36M119.8 93.8v4"/>
<path d="M123.3 95.8h3.6M130.4 82.9v74.6M130.4 95.8h26.5M201.1 93.3l14.6 10.4M215.2 83.8h3.5M222.2 83.8h2.3M224.5 81.8v14.3M224.8 92.2h57.4M226.4 97.3h36.6M227.2 98.1h45.7M227.2 96.4h45.7M227.9 83.8h15.8"/>
<path d="M261 97.3v.8M264.8 91.1v3.5M264.8 98.1v8.7M270.8 96.4v1.7M280.2 95.7v31.5M36.4 101l37.1 1.1M56.6 114l24.7 2M77 102.2l10.3 .3M80.1 111.8v45.7M80.6 117.3l-33.8 6.7M80.8 100.7l13 3.6M83.5 117.4v25.2"/>
<path d="M84.8 116.3l.9 .1M85.4 114.1h70M85.5 101.3l3.6 2.3M86.5 116.1l-2.5 .5M87.3 110.1v43.2M89.2 116.6l3.5 .3M92 105.5l3 1.9M93.3 114.7l-3.4 .7M97.2 105.2l3.3 1M104.6 112.3v22.7M110.5 100.7h84M127.4 102.5h57"/>
<path d="M128.5 110.2h39.6M153.4 117.6v9.3M166.1 113.7v13.2M182.4 106v20.9M192.5 104.2v22.8M195.8 107l8.1 16.5M218.6 105.7l1.2 .9M227.2 106.8h39.6M234.1 111.9l14 28.9M245.5 105.7l5.5 11.2M245.8 101.6l-11.7 5.8M254.4 119.2l-11.8 5.7"/>
<path d="M261 101.6v3.5M264.8 110.4v17.9M270.8 101.6v3.5M66.2 128.3h16.1M85.3 125.4l-16.6 12.2M85.8 126.1v29M85.8 128.3h1.2M87 126.1v4.3M90.1 124.5v27M90.5 132.3v15.7M90.6 128.3h3.4M91.7 130.7v15.6"/>
<path d="M97.4 125.9v18.9M108.1 133h18.8M109.8 125.9v18.9M116.2 132.5v7.1M118.5 130.4h65.9M118.8 130.5h75.7M119.3 121.6v4.1M119.7 137.6h7.2M122.8 123.5h4.1M130.4 137.6h18.4M130.4 123.5h15.6M205.4 126.7l2.3 4.7"/>
<path d="M211 120.1l-8.9 4.3M213.7 121l14.4 29.5M216.3 131.1l-8.8 4.3M219.8 132.5l4.4 8.9M221 130.7h61.2M228.7 128.2l4.3 8.9M232.1 135.3l-8.8 4.3M238.4 132.2l-3.1 1.5M29 149.5h61.1M46.8 146h43.7M62.8 144.3h28.9M73.1 140.6h3.5"/>
<path d="M80.1 140.6h3.4M83.6 155.5h43.3M87 140.6h15.6M89.3 153.1h37.6M90.8 151.3h36.1M93.6 149.5h33.3M94 146h32.9M95.2 144.3h31.7M126.9 142.8h-26M130.4 151.3h42.8M130.4 155.5h77.6M130.4 153.1h57.6"/>
<path d="M130.4 142.8h42M158.1 142.8h-27.7M220.1 141.1l-16.1 7.9M244.1 140.5l-13.8 6.7"/>
</g>
<g fill="#000" stroke="#000" stroke-width=".21">
<path d="M82.3 15.5l3.5 .6-3.5 .6zM88.8 16.1l3.5-.6v1.2zM114.8 16l3.5 .6-3.5 .6zM121.3 16.6l3.5-.6v1.2zM27.2 30.4l.5 3.5h-1.1zM84.3 33.6h1.1l-.6 3.6zM93.9 23.9l3.5-.6v1.2zM95.8 27.2l3.5-.6v1.1zM106.9 26.6l3.5 .6-3.5 .5zM110.2 23.4l3.5 .6-3.5 .5zM26.6 54.8h1.1l-.5 3.5zM35.3 54.8h1.2l-.6 3.5z"/>
<path d="M35.9 38.7l.6 3.5h-1.2zM39.3 45.8l.6 3.5h-1.1zM38.8 54.8h1.1l-.6 3.5zM46.4 44.7h1.2l-.6 3.5zM67.4 49.6l.5 3.5h-1.1zM66.8 45.3h1.1l-.5 3.5zM76.5 48.8l.6 3.5h-1.2zM75.9 44.7h1.2l-.6 3.5zM84.8 38.7l.6 3.5h-1.1zM47 58l.6 3.5h-1.2zM80.1 78.6l3.5-.5v1.1zM93.6 71l3.5-.6-.1 1.2z"/>
<path d="M93.6 63.9l3.5-.6v1.1zM100.5 61.6l3.5 .6-3.5 .6zM102.4 63.3l3.5 .6-3.5 .5zM105.4 62.2l3.5-.6v1.2zM110.1 70.5l3.5 .5-3.5 .6zM123 78.1l3.4 .5-3.4 .6zM218.7 75.8l3.5 .6-3.5 .6zM225.2 76.4l3.5-.6v1.2zM77.6 99.2l3.2 1.5-3.5-.4zM82.8 99l2.7 2.3-3.3-1.3zM95.1 88.7l3.5 .5-3.5 .6zM98.6 84.9l3.5-.5v1.1z"/>
<path d="M108.5 89.2l3.5-.5v1.1zM119.8 95.8l3.5-.6v1.2zM126.9 84.4l3.5 .5-3.5 .6zM126.9 95.2l3.5 .6-3.5 .6zM218.7 83.2l3.5 .6-3.5 .6zM224.5 83.8l3.4-.6v1.2zM260.4 93.8h1.2l-.6 3.5zM264.2 94.6h1.2l-.6 3.5zM270.3 93h1.1l-.6 3.4zM280.2 92.2l.6 3.5h-1.1zM73.6 101.5l3.4 .7-3.5 .5zM80.5 116.7l3.5-.1-3.3 1.2z"/>
<path d="M81.3 115.4l3.5 .9-3.6 .3zM85.7 116.4l3.6-.3-.1 1.1zM86.5 116.1l3.3-1.3 .2 1.2zM89.1 103.6l3.3 1.4-.7 1zM93.8 104.3l3.5 .4-.3 1.1zM153.4 114.1l.6 3.5h-1.2zM166.1 110.2l.5 3.5h-1.1zM182.4 102.5l.5 3.5h-1.1zM192.5 100.7l.6 3.5h-1.2zM216.1 103.2l2.5 2.5-3.2-1.5zM244 102.5l2.1 2.9-1.1 .5zM250.5 117.2l1-.6 1.1 3.4z"/>
<path d="M261 98.1l.6 3.5h-1.2zM264.8 106.8l.6 3.6h-1.2zM270.8 98.1l.6 3.5h-1.1zM82.3 127.8l3.5 .5-3.5 .6zM85 125l3.2-1.6-2.5 2.5zM87 128.3l3.6-.5v1.1zM104.6 133l3.5-.5v1.1zM116.2 137.6l3.5-.6v1.2zM119.3 123.5l3.5-.5v1.1zM126.9 137l3.5 .6-3.5 .6zM126.9 123l3.5 .5-3.5 .6zM126.9 132.5l3.5 .5-3.5 .6z"/>
<path d="M152.8 126.9h1.2l-.6 3.5zM165.5 126.9h1.1l-.5 3.5zM181.8 126.9h1.1l-.5 3.5zM191.9 127h1.2l-.6 3.5zM203.9 123.5l2 2.9-1 .5zM207.2 131.6l1-.5 1.1 3.4zM232.1 135.3l2.9-2.1 .5 1.1zM243.9 139.9l3.3-.9-2.8 2zM279.7 127.2h1.1l-.6 3.5zM76.6 140.1l3.5 .5-3.5 .6zM80.1 155.5l3.5-.6v1.2zM83.5 140.6l3.5-.5v1.1z"/>
<path d="M85.8 153.1l3.5-.6v1.2zM87.3 151.3l3.5-.6v1.1zM90.1 149.5l3.5-.6v1.2zM90.5 146l3.5-.6v1.2zM91.7 144.3l3.5-.6v1.2zM97.4 142.8l3.5-.6v1.2zM109.8 142.8l3.5-.6v1.2zM126.9 150.7l3.5 .6-3.5 .5zM126.9 154.9l3.5 .6-3.5 .6zM126.9 152.5l3.5 .6-3.5 .6zM126.9 148.9l3.5 .6-3.5 .6zM126.9 145.4l3.5 .6-3.5 .6z"/>
<path d="M126.9 143.7l3.5 .6-3.5 .6zM126.9 142.2l3.5 .6-3.5 .6zM219.9 140.6l3.4-1-2.9 2zM227.2 148.7l2.9-2 .5 1z"/>
</g>
<!-- layer: Smart Centers -->
<g fill="none" stroke="#000" stroke-width=".21">
<path d="M87.3 96.9v2.9M99 98.5v1.3M103.5 98.5v1.3M108 98.5v1.3M119.8 96.8v3M80.5 116.3h2.1M81.7 102.5h2.9M84.3 116.3h1.8M85.2 111.6v2.1M85.2 115.4v1.8M85.2 119v2.1M86.4 102.5h1.8"/>
<path d="M87.3 101.6v1.8M87.3 105.1v3M87.9 116.3h2.1M90 102.5h2.9M95 102.5h1.4M98.1 102.5h2.7M99 101.6v1.8M99 105.1v1.4M100.6 106.3h1.3M100.6 112.9h1.3M101.7 102.5h3.6M103.5 101.6v1.8"/>
<path d="M103.5 105.1v1.4M103.7 106.3h1.8M103.7 112.9h1.8M104.6 102.3v1.3M104.6 105.4v1.8M104.6 109v1.3M104.6 108.9v1.3M104.6 112v1.8M104.6 115.6v1.3M106.1 102.5h2.8M107.3 106.3h1.3M107.3 112.9h1.3"/>
<path d="M108 101.6v1.7M108 105.1v1.4M110.7 102.5h1.3M114.2 102.5h2.9M117.9 116.1h1.3M118.9 102.5h1.8M119.3 119.7v1.3M119.8 101.6v1.7M119.8 105.1v3M121 116.1h1.7M121.9 112.1v1.3M121.9 115.2v1.8"/>
<path d="M121.9 118.8v1.3M122.4 102.5h3M124.5 116.1h1.4M115.3 123.7h1.3M118.4 123.7h1.8M119.3 122.8v1.8M119.3 126.4v1.3M122 123.7h1.3"/>
</g>
<g font-size="4.9">
<text x="74.8" y="14.5">6</text>
<text x="107.3" y="15">6</text>
<text x="97.7" y="22.4">39.55</text>
<text x="65.8" y="28.5" transform="rotate(-90 65.8 28.5)">1.55</text>
<text x="75" y="27.9" transform="rotate(-90 75 27.9)">1.2</text>
<text x="83.3" y="28.9" transform="rotate(-90 83.3 28.9)">3.2</text>
<text x="126" y="25.6">29.06</text>
<text x="25.6" y="50.4" transform="rotate(-90 25.6 50.4)">55.72</text>
<text x="34.4" y="54.6" transform="rotate(-90 34.4 54.6)">39.09</text>
<text x="77.3" y="62.3">24.61</text>
<text x="121.2" y="60.7">2.8</text>
<text x="100.9" y="69.5">40</text>
<text x="37.8" y="75.2" transform="rotate(-90 37.8 75.2)">24.92</text>
<text x="45.4" y="77.9" transform="rotate(-90 45.4 77.9)">19.61</text>
<text x="101.4" y="77.1">92.74</text>
<text x="233.5" y="74.8">6.05</text>
<text x="53.7" y="79.3" transform="rotate(32 53.7 79.3)">Ø8.5x2</text>
<text x="108.7" y="83.4">63.71</text>
<text x="232.9" y="82.2">4.55</text>
<text x="41" y="87.8" transform="rotate(16 41 87.8)">Ø27x2</text>
<text x="134.5" y="87.7">19.83</text>
<text x="259.5" y="89.3" transform="rotate(-90 259.5 89.3)">1.56</text>
<text x="269.3" y="88.2" transform="rotate(-90 269.3 88.2)">3.24</text>
<text x="146.1" y="94.2">21.3</text>
<text x="202.9" y="92.7" transform="rotate(35 202.9 92.7)">R3x2</text>
<text x="37.5" y="99.5" transform="rotate(2 37.5 99.5)">R20.5x2</text>
<text x="197.8" y="107.6" transform="rotate(64 197.8 107.6)">24.52</text>
<text x="58.1" y="112.5" transform="rotate(5 58.1 112.5)">Ø2x11</text>
<text x="248.5" y="108.2" transform="rotate(64 248.5 108.2)">39</text>
<text x="278.7" y="117.6" transform="rotate(-90 278.7 117.6)">76.97</text>
<text x="47.8" y="122.2" transform="rotate(-11 47.8 122.2)">Ø5x2</text>
<text x="135.3" y="122">22.2</text>
<text x="164.5" y="125" transform="rotate(-90 164.5 125)">40.3</text>
<text x="180.8" y="122.5" transform="rotate(-90 180.8 122.5)">55.85</text>
<text x="190.9" y="121.7" transform="rotate(-90 190.9 121.7)">59.56</text>
<text x="67.6" y="126.8">2.45</text>
<text x="99.7" y="131.5">51.67</text>
<text x="151.8" y="128.3" transform="rotate(-90 151.8 128.3)">32.65</text>
<text x="263.2" y="127.4" transform="rotate(-90 263.2 127.4)">17.54</text>
<text x="68.7" y="135.7" transform="rotate(-36 68.7 135.7)">R1</text>
<text x="135.3" y="136.1">28.55</text>
<text x="64.1" y="142.8">77.47</text>
<text x="91.8" y="139.1">6.74</text>
<text x="145.2" y="141.2">41.31</text>
<text x="159.5" y="141.2">66.01</text>
<text x="30.3" y="147.9">80.65</text>
<text x="48.1" y="144.5">79.91</text>
<text x="159.7" y="149.7">86.29</text>
<text x="204.2" y="147.2" transform="rotate(-26 204.2 147.2)">19.68</text>
<text x="231.1" y="145.1" transform="rotate(-26 231.1 145.1)">44.65</text>
<text x="174.5" y="151.5">89.23</text>
<text x="191.7" y="153.9">100.68</text>
</g>
<g font-size="4.2">
<text x="59" y="162.9">Facultad de Ingeniería</text>
<text x="60" y="168">Depto. Ing. Mecánica</text>
<text x="105.5" y="190.7">A4</text>
</g>
<g font-size="3.1">
<text x="102.1" y="162">Observaciones:</text>
<text x="151.5" y="160.7">Fecha solicitud servicio:</text>
<text x="229.5" y="160.7">Fecha reserva servicio:</text>
<text x="102" y="166.3">Unidades en [mm] - Ángulos en [°]</text>
<text x="151.5" y="165.7">Nombre del estudiante: Johnny Jay Wilches</text>
<text x="229.6" y="165.7">Codigo estudiante: 202113387</text>
<text x="102.1" y="170.1">Tolerancia general: ±0.5 mm y 0.1°</text>
<text x="151.5" y="170.7">E-mail: j.wilchesk@uniandes.edu.co</text>
<text x="214.6" y="170.7">Celular:</text>
<text x="23.5" y="175.7">Nombre del proyecto:</text>
<text x="85.5" y="175.7">Nombre de la</text>
<text x="85.5" y="179.4">pieza:</text>
<text x="151.5" y="175.7">Nombre del curso: Consultorio IMEC</text>
<text x="23.5" y="185.2">Material:</text>
<text x="23.5" y="180.7">Caso C51</text>
<text x="45.5" y="185.2">Dimensiones materia prima:</text>
<text x="92.6" y="185.2">CANT:</text>
<text x="133.5" y="185.2">Escala:</text>
<text x="151.5" y="180.7">Nombre del profesor:</text>
<text x="151.6" y="185.2">Código plano:</text>
<text x="243.3" y="180.2">EQUIPO</text>
<text x="268.1" y="180.2">TIEMPO</text>
<text x="23.5" y="190.7">PETG</text>
<text x="133.5" y="190.7">1:2</text>
<text x="23.3" y="194.7">TABLA DE REGISTRO DE TIEMPOS</text>
<text x="91.3" y="194.6">ALISTAMIENTO</text>
<text x="146.5" y="195.1">EJECUCIÓN</text>
<text x="192.4" y="195.1">ENTREGA MÁQUINA</text>
<text x="243.5" y="195.2">ENTREGA PRODUCTO</text>
</g>
<g font-size="2.8">
<text x="6.5" y="71.9" transform="rotate(-90 6.5 71.9)">Rev. Técnico de laboratorio</text>
<text x="6.5" y="135.1" transform="rotate(-90 6.5 135.1)">Rev. Plano</text>
<text x="6.5" y="198.6" transform="rotate(-90 6.5 198.6)">Firma estudiante</text>
</g>
</svg>
